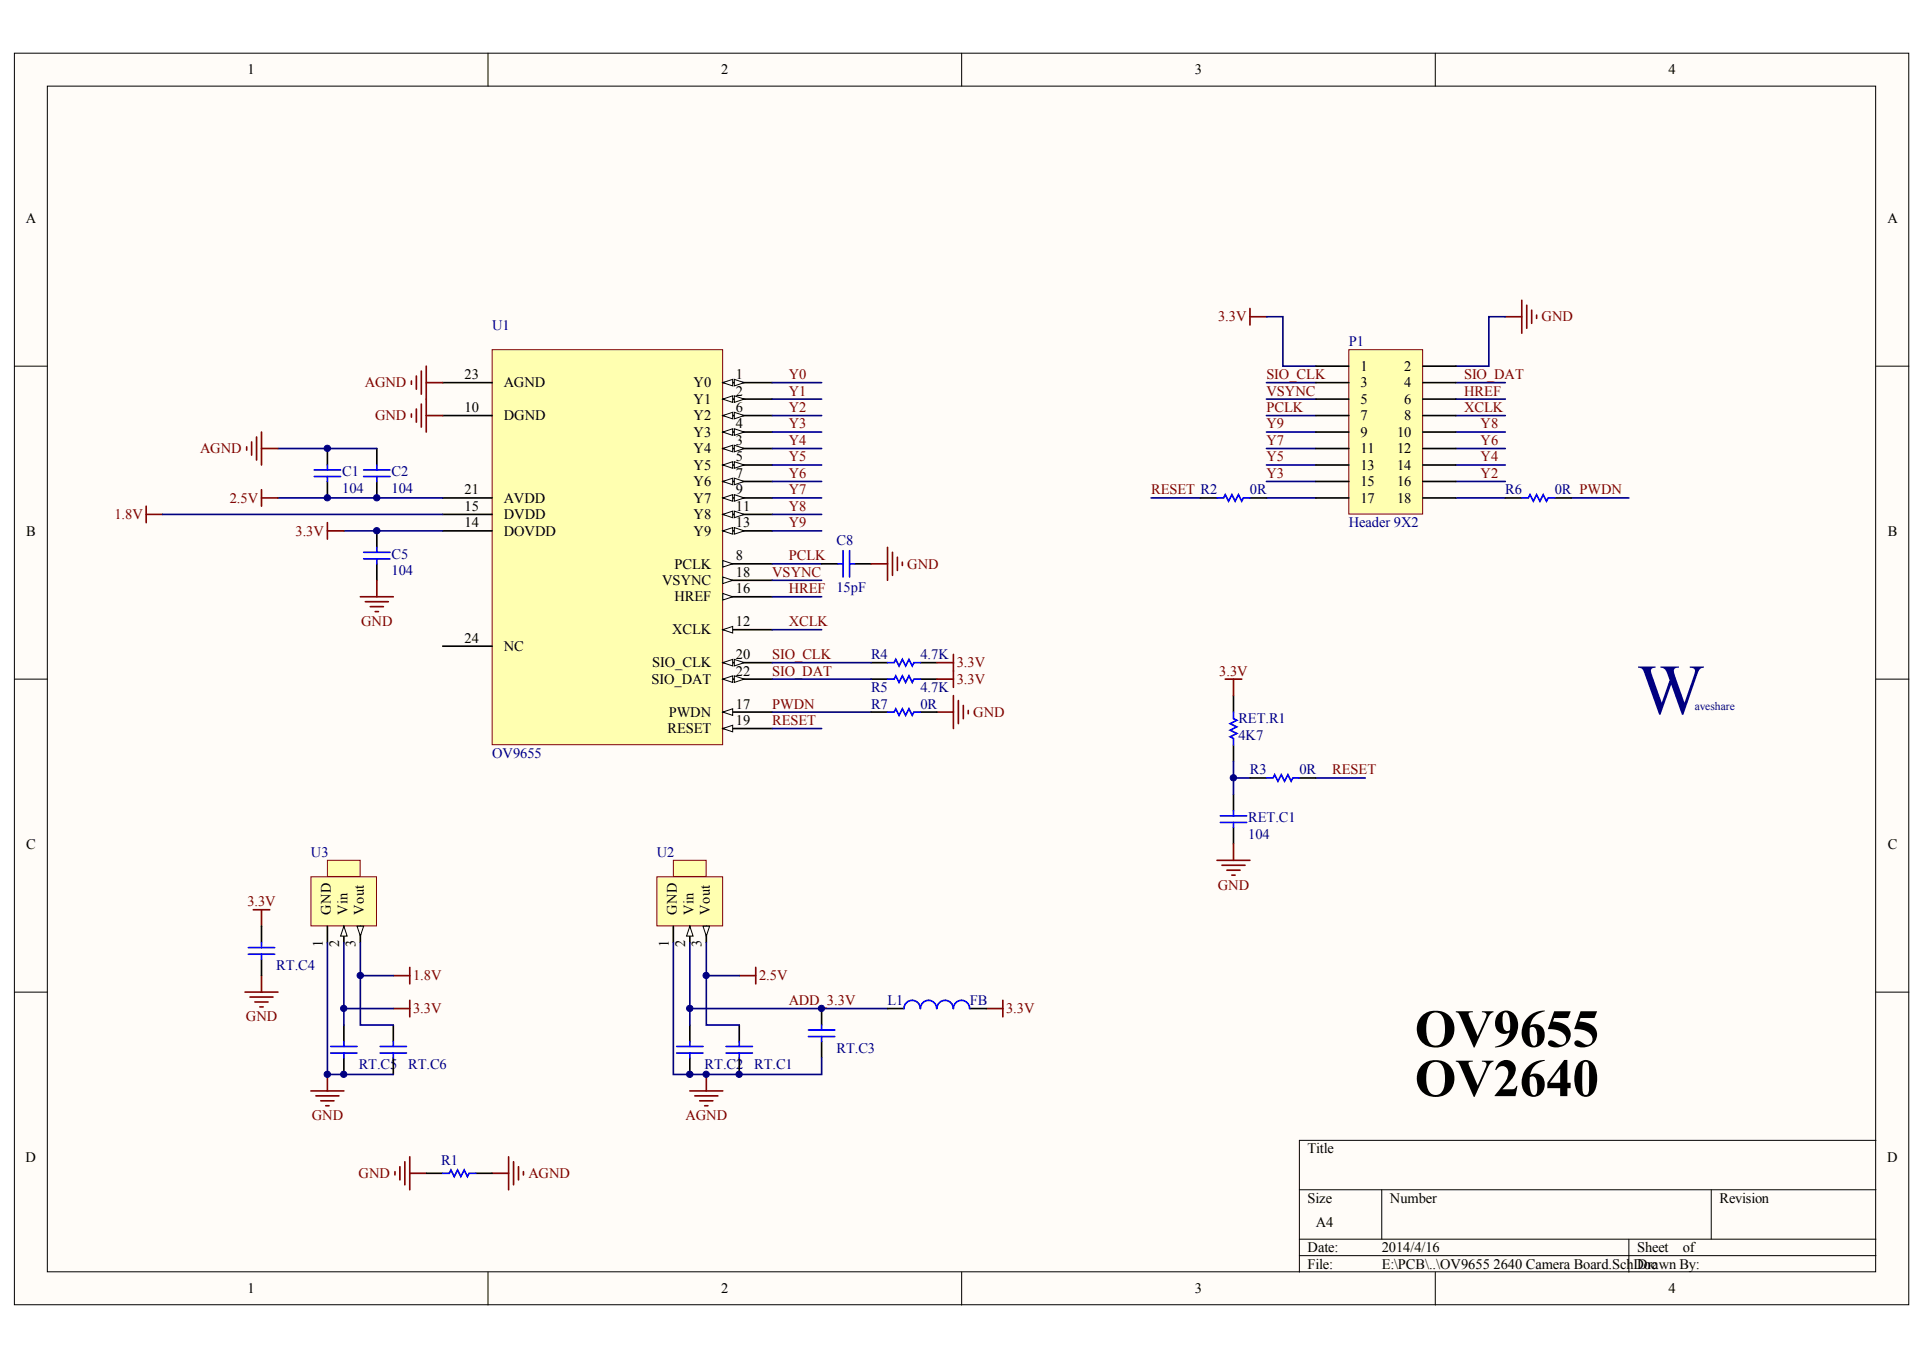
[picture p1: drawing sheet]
<svg xmlns="http://www.w3.org/2000/svg" width="272mm" height="192mm" viewBox="0 0 272 192" stroke-linecap="round" stroke-linejoin="round" font-family="sans-serif">
<g fill="#fffcf8" stroke="#000" stroke-width=".14">
<path d="M2 7.5h267.3v176.6h-267.3z"/>
<path d="M6.7 12.2h257.9v167.3h-257.9z"/>
</g>
<g fill="none" stroke="#000" stroke-width=".14">
<path d="M68.8 7.5v4.7M135.7 7.5v4.7M202.5 7.5v4.7M2 51.7h4.7M264.7 51.7h4.6M2 95.8h4.7M264.7 95.8h4.6M2 140h4.7M264.7 140h4.6M68.8 179.5v4.7M135.7 179.5v4.7M183.3 167.9h81.4"/>
<path d="M183.3 174.9h81.4M183.3 177.2h81.4M194.9 167.9v7M202.5 179.5v4.7M229.8 174.9v4.6M241.4 167.9v7M264.7 160.9h-81.4v18.6"/>
</g>
<path d="M69.4 49.3h32.5v55.8h-32.5z" fill="#ffffb0" stroke="#800000" stroke-width=".14"/>
<path d="M102 54h6.9" fill="none" stroke="#000" stroke-width=".23"/>
<g fill="#fffcf8" stroke="#000" stroke-width=".14">
<path d="M102 54l1.4-.5v1z"/>
<path d="M103.6 53.5l1.4 .5-1.4 .5z"/>
</g>
<path d="M102 56.3h6.9" fill="none" stroke="#000" stroke-width=".23"/>
<g fill="#fffcf8" stroke="#000" stroke-width=".14">
<path d="M102 56.3l1.4-.4v.9z"/>
<path d="M103.6 55.9l1.4 .4-1.4 .5z"/>
</g>
<path d="M102 63.3h6.9" fill="none" stroke="#000" stroke-width=".23"/>
<g fill="#fffcf8" stroke="#000" stroke-width=".14">
<path d="M102 63.3l1.4-.5v1z"/>
<path d="M103.6 62.8l1.4 .5-1.4 .5z"/>
</g>
<path d="M102 61h6.9" fill="none" stroke="#000" stroke-width=".23"/>
<g fill="#fffcf8" stroke="#000" stroke-width=".14">
<path d="M102 61l1.4-.5v.9z"/>
<path d="M103.6 60.5l1.4 .5-1.4 .4z"/>
</g>
<path d="M102 65.6h6.9" fill="none" stroke="#000" stroke-width=".23"/>
<g fill="#fffcf8" stroke="#000" stroke-width=".14">
<path d="M102 65.6l1.4-.4v.9z"/>
<path d="M103.6 65.2l1.4 .4-1.4 .5z"/>
</g>
<path d="M102 58.6h6.9" fill="none" stroke="#000" stroke-width=".23"/>
<g fill="#fffcf8" stroke="#000" stroke-width=".14">
<path d="M102 58.6l1.4-.4v.9z"/>
<path d="M103.6 58.2l1.4 .4-1.4 .5z"/>
</g>
<path d="M102 67.9h6.9" fill="none" stroke="#000" stroke-width=".23"/>
<g fill="#fffcf8" stroke="#000" stroke-width=".14">
<path d="M102 67.9l1.4-.4v.9z"/>
<path d="M103.6 67.5l1.4 .4-1.4 .5z"/>
</g>
<path d="M102 79.6h6.9" fill="none" stroke="#000" stroke-width=".23"/>
<path d="M102 79.1l1.4 .5-1.4 .4z" fill="#fffcf8" stroke="#000" stroke-width=".14"/>
<path d="M102 70.3h6.9" fill="none" stroke="#000" stroke-width=".23"/>
<g fill="#fffcf8" stroke="#000" stroke-width=".14">
<path d="M102 70.3l1.4-.5v.9z"/>
<path d="M103.6 69.8l1.4 .5-1.4 .4z"/>
</g>
<path d="M62.5 58.6h6.9M102 72.6h6.9" fill="none" stroke="#000" stroke-width=".23"/>
<g fill="#fffcf8" stroke="#000" stroke-width=".14">
<path d="M102 72.6l1.4-.5v1z"/>
<path d="M103.6 72.1l1.4 .5-1.4 .5z"/>
</g>
<path d="M102 88.9h6.9" fill="none" stroke="#000" stroke-width=".23"/>
<path d="M102 88.9l1.4-.5v.9z" fill="#fffcf8" stroke="#000" stroke-width=".14"/>
<path d="M102 74.9h6.9" fill="none" stroke="#000" stroke-width=".23"/>
<g fill="#fffcf8" stroke="#000" stroke-width=".14">
<path d="M102 74.9l1.4-.5v1z"/>
<path d="M103.6 74.4l1.4 .5-1.4 .5z"/>
</g>
<path d="M62.5 74.9h6.9M62.5 72.6h6.9M102 84.2h6.9" fill="none" stroke="#000" stroke-width=".23"/>
<path d="M102 83.7l1.4 .5-1.4 .5z" fill="#fffcf8" stroke="#000" stroke-width=".14"/>
<path d="M102 100.5h6.9" fill="none" stroke="#000" stroke-width=".23"/>
<path d="M102 100.5l1.4-.5v.9z" fill="#fffcf8" stroke="#000" stroke-width=".14"/>
<path d="M102 81.9h6.9" fill="none" stroke="#000" stroke-width=".23"/>
<path d="M102 81.4l1.4 .5-1.4 .5z" fill="#fffcf8" stroke="#000" stroke-width=".14"/>
<path d="M102 102.8h6.9" fill="none" stroke="#000" stroke-width=".23"/>
<path d="M102 102.8l1.4-.5v1z" fill="#fffcf8" stroke="#000" stroke-width=".14"/>
<path d="M102 93.5h6.9" fill="none" stroke="#000" stroke-width=".23"/>
<g fill="#fffcf8" stroke="#000" stroke-width=".14">
<path d="M102 93.5l1.4-.5v1z"/>
<path d="M103.6 93l1.4 .5-1.4 .5z"/>
</g>
<path d="M62.5 70.3h6.9M102 95.8h6.9" fill="none" stroke="#000" stroke-width=".23"/>
<g fill="#fffcf8" stroke="#000" stroke-width=".14">
<path d="M102 95.8l1.4-.4v.9z"/>
<path d="M103.6 95.4l1.4 .4-1.4 .5z"/>
</g>
<g fill="none" stroke="#000" stroke-width=".23">
<path d="M62.5 54h6.9M46.2 63.3v2.3M46.2 67.9v2.4M53.2 63.3v2.3M53.2 67.9v2.4M53.2 74.9v2.3M53.2 79.6v2.3M62.5 91.2h6.9M122.9 93.5h2.3M122.9 95.8h2.3M129.9 93.5h2.3M129.9 95.8h2.3"/>
<path d="M174 98.2v2.3M174 105.1v2.4M174 112.1v2.3M174 116.8v2.3M97.3 144.6v2.4M97.3 149.3v2.3M104.3 144.6v2.4M104.3 149.3v2.3M115.9 142.3v2.3M115.9 147v2.3"/>
</g>
<g fill="none" stroke="#000080" stroke-width=".23">
<path d="M108.9 54h7M108.9 56.3h7M108.9 58.6h7M178.7 44.7h2.3v7h4.6M178.7 54h6.9M178.7 56.3h6.9M178.7 58.6h6.9M205.4 54h7M205.4 56.3h7M205.4 58.6h7M212.4 44.7h-2.4v7h-4.6M22.9 72.6h39.6"/>
<path d="M39.2 63.3h14M39.2 70.3h23.3M48.5 74.9h14M108.9 61h7M108.9 63.3h7M108.9 65.6h7M108.9 67.9h7M108.9 70.3h7M108.9 72.6h7M108.9 74.9h7M108.9 79.6h7M162.4 70.3h7"/>
<path d="M178.7 61h6.9M178.7 63.3h6.9M178.7 65.6h6.9M178.7 67.9h6.9M178.7 70.3h6.9M205.4 61h7M205.4 63.3h7M205.4 65.6h7M205.4 67.9h7M205.4 70.3h7M221.7 70.3h8.1M108.9 81.9h7"/>
<path d="M108.9 84.2h7M108.9 88.9h7M108.9 93.5h14M108.9 95.8h14M108.9 102.8h7M108.9 100.5h14M174 107.5v4.6M174 109.8h2.3M185.6 109.8h7"/>
</g>
<g fill="none" stroke="#800000" stroke-width=".23">
<path d="M58 58.4v.5M58.7 57.7v1.9M59.4 57v3.3M60.1 56.3v4.7M60.1 58.6h2.4M176.3 44.7h2.4M176.3 43.5v2.4M212.4 44.7h2.3M214.7 42.4v4.6M215.4 43.1v3.2M216.1 43.8v1.8M216.8 44.5v.4"/>
<path d="M20.6 71.4v2.4M20.6 72.6h2.3M36.9 69.1v2.3M36.9 70.3h2.3M46.2 73.8v2.3M46.2 74.9h2.3M50.8 84.2h4.7M51.5 84.9h3.3M52.2 85.6h1.9M52.9 86.3h.5M53.2 81.9v2.3M132.2 95.8h2.3"/>
<path d="M132.2 93.5h2.3M134.5 92.3v4.7M134.5 98.2v4.6M135.2 98.9v3.2M135.9 99.6v1.8M172.9 95.8h2.3M174 95.8v2.4M132.2 100.5h2.3M136.6 100.2v.5M174 119.1v2.3M55.5 137.7h2.3M57.8 136.5v2.3"/>
<path d="M104.3 137.7h2.3M106.6 136.5v2.3M171.7 121.4h4.6M172.4 122.1h3.2M173.1 122.8h1.8M173.8 123.5h.4M139.2 142.3h2.3M141.5 141.2v2.3"/>
</g>
<g fill="none" stroke="#00f" stroke-width=".23">
<path d="M44.3 66.3h3.7M44.3 67.2h3.7M46.2 65.6v.7M46.2 67.2v.7M51.3 66.3h3.7M51.3 67.2h3.7M51.3 77.9h3.7M51.3 78.9h3.7M53.2 65.6v.7M53.2 67.2v.7M53.2 77.2v.7M53.2 78.9v.7"/>
<path d="M125.2 93.5h.9l.3-.5 .4 1 .5-1 .5 1 .4-1 .5 1 .2-.5h1M125.2 95.8h.9l.3-.4 .4 .9 .5-.9 .5 .9 .4-.9 .5 .9 .2-.5h1M172.2 115.1h3.7M172.2 116.1h3.7M174 100.5v.9l.5 .2-1 .5 1 .5-1 .4 1 .5-1 .5 .5 .2v.9M174 114.4v.7M174 116.1v.7M95.5 148.6h3.7M95.5 147.7h3.7M97.3 147v.7M97.3 148.6v.7M102.4 148.6h3.7"/>
<path d="M102.4 147.7h3.7M104.3 147v.7M104.3 148.6v.7M114.1 146.3h3.7M114.1 145.3h3.7M115.9 144.6v.7M115.9 146.3v.7"/>
</g>
<path d="M92.7 123.7h9.2v7h-9.2z" fill="#ffffb0" stroke="#800000" stroke-width=".14"/>
<path d="M95 130.7v2.3M99.6 130.7v2.3" fill="none" stroke="#000" stroke-width=".23"/>
<path d="M99.2 130.7h.9l-.5 1.4z" fill="#fffcf8" stroke="#000" stroke-width=".14"/>
<path d="M97.3 130.7v2.3" fill="none" stroke="#000" stroke-width=".23"/>
<path d="M97.3 130.7l.5 1.4h-.9z" fill="#fffcf8" stroke="#000" stroke-width=".14"/>
<path d="M95 121.4h4.6v2.3h-4.6z" fill="#ffffb0" stroke="#800000" stroke-width=".14"/>
<path d="M97.3 133v9.3h27.9M99.6 133v4.7h4.7M99.6 137.7v6.9h4.7M97.3 142.3v2.3" fill="none" stroke="#000080" stroke-width=".23"/>
<path d="M36.9 130.7v2.3M36.9 135.3v2.4M48.5 144.6v2.4M48.5 149.3v2.3M55.5 144.6v2.4M55.5 149.3v2.3" fill="none" stroke="#000" stroke-width=".23"/>
<path d="M35 134.7h3.8M35 133.7h3.8M36.9 133v.7M36.9 134.7v.6M46.7 148.6h3.7M46.7 147.7h3.7M48.5 147v.7M48.5 148.6v.7M53.6 148.6h3.7M53.6 147.7h3.7M55.5 147v.7M55.5 148.6v.7" fill="none" stroke="#00f" stroke-width=".23"/>
<g fill="none" stroke="#800000" stroke-width=".23">
<path d="M34.6 140h4.6M35.7 128.4h2.4M36.9 128.4v2.3M36.9 137.7v2.3M35.3 140.7h3.2M36 141.4h1.8M36.7 142.1h.4M43.9 153.9h4.6M44.6 154.6h3.2M45.3 155.3h1.8M46 156h.4M46.2 151.6v2.3"/>
<path d="M55.5 142.3h2.3M57.8 141.2v2.3"/>
</g>
<path d="M43.9 123.7h9.2v7h-9.2z" fill="#ffffb0" stroke="#800000" stroke-width=".14"/>
<path d="M46.2 130.7v2.3M50.8 130.7v2.3" fill="none" stroke="#000" stroke-width=".23"/>
<path d="M50.4 130.7h.9l-.5 1.4z" fill="#fffcf8" stroke="#000" stroke-width=".14"/>
<path d="M48.5 130.7v2.3" fill="none" stroke="#000" stroke-width=".23"/>
<path d="M48.5 130.7l.5 1.4h-1z" fill="#fffcf8" stroke="#000" stroke-width=".14"/>
<path d="M46.2 121.4h4.6v2.3h-4.6z" fill="#ffffb0" stroke="#800000" stroke-width=".14"/>
<path d="M46.2 133v18.6h9.3M48.5 133v9.3h7M50.8 133v4.7h4.7M50.8 137.7v6.9h4.7M95 133v18.6h20.9v-2.3M48.5 142.3v2.3" fill="none" stroke="#000080" stroke-width=".23"/>
<path d="M115.9 79.6h2.3M120.6 79.6h2.3M125.2 142.3h2.3M136.8 142.3h2.4M60.1 165.6h2.4M67.1 165.6h2.3" fill="none" stroke="#000" stroke-width=".23"/>
<path d="M118.2 79.6h.7M118.9 77.7v3.7M119.9 77.7v3.7M119.9 79.6h.7M129.8 142.3a1.15 1.15 0 0 0-1.1-1.1 1.15 1.15 0 0 0-1.2 1.1M132.1 142.3a1.14 1.14 0 0 0-1.1-1.1 1.14 1.14 0 0 0-1.1 1.1M134.5 142.3a1.15 1.15 0 0 0-1.2-1.1 1.15 1.15 0 0 0-1.1 1.1M136.8 142.3a1.14 1.14 0 0 0-1.2-1.1 1.14 1.14 0 0 0-1.1 1.1M62.5 165.6h.9l.2-.5 .5 .9 .4-.9 .5 .9 .5-.9 .4 .9 .3-.4h.9" fill="none" stroke="#00f" stroke-width=".23"/>
<g fill="none" stroke="#800000" stroke-width=".23">
<path d="M58 53.8v.4M58.7 53.1v1.8M59.4 52.4v3.2M60.1 51.7v4.6M60.1 54h2.4M34.8 63.1v.4M35.5 62.4v1.8M36.2 61.7v3.2M36.9 61v4.6M36.9 63.3h2.3M122.9 79.6h2.3M125.2 77.2v4.7"/>
<path d="M125.9 77.9v3.3M126.6 78.6v1.9M127.3 79.3v.5M97.3 153.9h4.7M98 154.6h3.3M98.7 155.3h1.9M99.4 156h.5M99.6 151.6v2.3M55.7 165.3v.5M56.4 164.6v1.9M57.1 163.9v3.3M57.8 165.6h2.3"/>
<path d="M57.8 163.2v4.7M69.4 165.6h2.4M71.8 163.2v4.7M72.4 163.9v3.3M73.1 164.6v1.9M73.8 165.3v.5"/>
</g>
<path d="M190.3 49.3h10.4v23.2h-10.4z" fill="#ffffb0" stroke="#800000" stroke-width=".14"/>
<g fill="none" stroke="#000" stroke-width=".23">
<path d="M185.6 51.7h4.7M185.6 54h4.7M185.6 56.3h4.7M185.6 58.6h4.7M200.7 51.7h4.7M200.7 54h4.7M200.7 56.3h4.7M200.7 58.6h4.7M169.4 70.3h2.3M176.3 70.3h2.4M185.6 61h4.7M185.6 63.3h4.7"/>
<path d="M185.6 65.6h4.7M185.6 67.9h4.7M185.6 70.3h4.7M200.7 61h4.7M200.7 63.3h4.7M200.7 65.6h4.7M200.7 67.9h4.7M200.7 70.3h4.7M212.4 70.3h2.3M219.3 70.3h2.4M122.9 100.5h2.3M129.9 100.5h2.3"/>
<path d="M176.3 109.8h2.4M183.3 109.8h2.3"/>
</g>
<path d="M171.7 70.3h.9l.3-.5 .4 .9 .5-.9 .4 .9 .5-.9 .5 .9 .2-.4h.9M214.7 70.3h.9l.2-.5 .5 .9 .5-.9 .4 .9 .5-.9 .5 .9 .2-.4h.9M125.2 100.5h.9l.3-.5 .4 .9 .5-.9 .5 .9 .4-.9 .5 .9 .2-.4h1M178.7 109.8h.9l.2-.5 .5 .9 .5-.9 .4 .9 .5-.9 .4 .9 .3-.4h.9" fill="none" stroke="#00f" stroke-width=".23"/>
<g fill="#000080" stroke="#000080" stroke-width=".14">
<circle cx="46.2" cy="151.6" r=".45"/>
<circle cx="46.2" cy="70.2" r=".45"/>
<circle cx="46.2" cy="63.3" r=".45"/>
<circle cx="48.5" cy="151.6" r=".44"/>
<circle cx="48.5" cy="142.3" r=".44"/>
<circle cx="50.8" cy="137.6" r=".45"/>
<circle cx="53.2" cy="74.9" r=".45"/>
<circle cx="53.2" cy="70.2" r=".45"/>
<circle cx="97.3" cy="151.6" r=".45"/>
<circle cx="97.3" cy="142.3" r=".45"/>
<circle cx="99.6" cy="151.6" r=".44"/>
<circle cx="99.6" cy="137.6" r=".44"/>
<circle cx="104.3" cy="151.6" r=".44"/>
<circle cx="115.9" cy="142.3" r=".44"/>
<circle cx="174" cy="109.8" r=".45"/>
</g>
<text font-size="10.1" fill="#000080" x="231" y="100.7">W</text>
<g font-size="7.6">
<text x="199.6" y="147.7">OV9655</text>
<text x="199.6" y="154.7">OV2640</text>
</g>
<g font-size="2">
<text x="34.9" y="10.5">1</text>
<text x="101.8" y="10.5">2</text>
<text x="168.6" y="10.5">3</text>
<text x="235.4" y="10.5">4</text>
<text x="3.6" y="31.4">A</text>
<text x="266.3" y="31.4">A</text>
<text x="65.5" y="53.5">23</text>
<text x="103.8" y="53.5">1</text>
<text x="191.9" y="52.3">1</text>
<text x="198.1" y="52.3">2</text>
<text x="65.5" y="58.1">10</text>
<text x="71.1" y="59.3">DGND</text>
<text x="71.1" y="54.7">AGND</text>
<text x="97.9" y="54.7">Y0</text>
<text x="97.9" y="57">Y1</text>
<text x="97.9" y="59.3">Y2</text>
<text x="103.8" y="55.8">2</text>
<text x="103.8" y="58.1">6</text>
<text x="191.9" y="54.7">3</text>
<text x="191.9" y="57">5</text>
<text x="191.9" y="59.3">7</text>
<text x="198.1" y="54.7">4</text>
<text x="198.1" y="57">6</text>
<text x="198.1" y="59.3">8</text>
<text x="97.9" y="64">Y4</text>
<text x="97.9" y="61.6">Y3</text>
<text x="103.8" y="62.8">3</text>
<text x="103.8" y="60.5">4</text>
<text x="103.8" y="65.1">5</text>
<text x="191.9" y="61.6">9</text>
<text x="191.9" y="64">11</text>
<text x="197.1" y="61.6">10</text>
<text x="197.1" y="64">12</text>
<text x="65.5" y="69.8">21</text>
<text x="71.1" y="70.9">AVDD</text>
<text x="97.9" y="66.3">Y5</text>
<text x="97.9" y="68.6">Y6</text>
<text x="97.9" y="70.9">Y7</text>
<text x="103.8" y="67.4">7</text>
<text x="103.8" y="69.8">9</text>
<text x="191.9" y="66.3">13</text>
<text x="191.9" y="68.6">15</text>
<text x="191.9" y="70.9">17</text>
<text x="197.1" y="66.3">14</text>
<text x="197.1" y="68.6">16</text>
<text x="197.1" y="70.9">18</text>
<text x="3.7" y="75.6">B</text>
<text x="65.5" y="74.4">14</text>
<text x="65.5" y="72.1">15</text>
<text x="71.1" y="75.6">DOVDD</text>
<text x="71.1" y="73.2">DVDD</text>
<text x="97.9" y="73.2">Y8</text>
<text x="97.9" y="75.6">Y9</text>
<text x="103.8" y="72.1">11</text>
<text x="103.8" y="74.4">13</text>
<text x="266.3" y="75.6">B</text>
<text x="93.4" y="82.5">VSYNC</text>
<text x="95.1" y="80.2">PCLK</text>
<text x="103.8" y="79.1">8</text>
<text x="103.8" y="83.7">16</text>
<text x="103.8" y="81.4">18</text>
<text x="94.8" y="89.5">XCLK</text>
<text x="95.1" y="84.9">HREF</text>
<text x="103.8" y="88.4">12</text>
<text x="65.5" y="90.7">24</text>
<text x="71.1" y="91.8">NC</text>
<text x="92" y="94.2">SIO_CLK</text>
<text x="103.8" y="93">20</text>
<text x="103.8" y="95.3">22</text>
<text x="91.9" y="96.5">SIO_DAT</text>
<text x="94.3" y="101.1">PWDN</text>
<text x="103.8" y="100">17</text>
<text x="94.2" y="103.5">RESET</text>
<text x="103.8" y="102.3">19</text>
<text x="3.7" y="119.7">C</text>
<text x="266.3" y="119.7">C</text>
<text x="46.7" y="129.1" transform="rotate(-90 46.7 129.1)">GND</text>
<text x="49" y="129.1" transform="rotate(-90 49 129.1)">Vin</text>
<text x="51.3" y="129.1" transform="rotate(-90 51.3 129.1)">Vout</text>
<text x="95.5" y="129.1" transform="rotate(-90 95.5 129.1)">GND</text>
<text x="97.8" y="129.1" transform="rotate(-90 97.8 129.1)">Vin</text>
<text x="100.1" y="129.1" transform="rotate(-90 100.1 129.1)">Vout</text>
<text x="45.5" y="133.6" transform="rotate(-90 45.5 133.6)">1</text>
<text x="47.8" y="133.6" transform="rotate(-90 47.8 133.6)">2</text>
<text x="50.2" y="133.6" transform="rotate(-90 50.2 133.6)">3</text>
<text x="94.3" y="133.6" transform="rotate(-90 94.3 133.6)">1</text>
<text x="96.7" y="133.6" transform="rotate(-90 96.7 133.6)">2</text>
<text x="99" y="133.6" transform="rotate(-90 99 133.6)">3</text>
<text x="3.6" y="163.9">D</text>
<text x="184.5" y="162.7">Title</text>
<text x="266.2" y="163.9">D</text>
<text x="184.5" y="169.7">Size</text>
<text x="185.6" y="173.2">A4</text>
<text x="196.1" y="169.7">Number</text>
<text x="242.6" y="169.7">Revision</text>
<text x="184.5" y="176.7">Date:</text>
<text x="184.5" y="179">File:</text>
<text x="194.9" y="176.7">2014/4/16</text>
<text x="194.9" y="179">E:\PCB\..\OV9655 2640 Camera Board.SchDoc</text>
<text x="231" y="176.7">Sheet</text>
<text x="231" y="179">Drawn By:</text>
<text x="237.4" y="176.7">of</text>
<text x="34.9" y="182.5">1</text>
<text x="101.8" y="182.5">2</text>
<text x="168.6" y="182.5">3</text>
<text x="235.4" y="182.5">4</text>
</g>
<g font-size="2" fill="#000080">
<text x="69.4" y="46.5">U1</text>
<text x="190.3" y="48.8">P1</text>
<text x="48.3" y="67.2">C1</text>
<text x="48.3" y="69.5">104</text>
<text x="55.3" y="67.2">C2</text>
<text x="55.3" y="69.5">104</text>
<text x="176.3" y="69.8">0R</text>
<text x="212.4" y="69.8">R6</text>
<text x="219.3" y="69.8">0R PWDN</text>
<text x="118" y="77">C8</text>
<text x="190.3" y="74.4">Header 9X2</text>
<text x="55.3" y="78.8">C5</text>
<text x="55.3" y="81.2">104</text>
<text x="118" y="83.5">15pF</text>
<text x="122.9" y="93">R4</text>
<text x="129.9" y="93">4.7K</text>
<text x="122.9" y="97.7">R5</text>
<text x="122.9" y="100">R7</text>
<text x="129.9" y="97.7">4.7K</text>
<text x="129.9" y="100">0R</text>
<text x="69.4" y="107">OV9655</text>
<text x="174.7" y="102.1">RET.R1</text>
<text x="174.7" y="104.4">4K7</text>
<text x="176.3" y="109.3">R3</text>
<text x="183.3" y="109.3">0R</text>
<text x="176.1" y="116">RET.C1</text>
<text x="176.1" y="118.3">104</text>
<text x="43.9" y="120.9">U3</text>
<text x="92.7" y="120.9">U2</text>
<text x="39" y="136.9">RT.C4</text>
<text x="125.2" y="141.8">L1</text>
<text x="136.8" y="141.8">FB</text>
<text x="118" y="148.6">RT.C3</text>
<text x="50.6" y="150.9">RT.C5</text>
<text x="57.6" y="150.9">RT.C6</text>
<text x="99.4" y="150.9">RT.C2</text>
<text x="106.4" y="150.9">RT.C1</text>
<text x="62.2" y="164.4">R1</text>
</g>
<g font-size="2" fill="#800000">
<text x="171.9" y="45.4">3.3V</text>
<text x="217.5" y="45.4">GND</text>
<text x="111.3" y="53.5">Y0</text>
<text x="178.7" y="53.5">SIO_CLK</text>
<text x="206.6" y="53.5">SIO_DAT</text>
<text x="51.5" y="54.7">AGND</text>
<text x="52.9" y="59.3">GND</text>
<text x="111.3" y="55.8">Y1</text>
<text x="111.3" y="58.1">Y2</text>
<text x="178.7" y="55.8">VSYNC</text>
<text x="178.7" y="58.1">PCLK</text>
<text x="206.6" y="55.8">HREF</text>
<text x="206.6" y="58.1">XCLK</text>
<text x="28.2" y="64">AGND</text>
<text x="111.3" y="60.5">Y3</text>
<text x="111.3" y="62.8">Y4</text>
<text x="111.3" y="65.1">Y5</text>
<text x="178.7" y="62.8">Y7</text>
<text x="178.7" y="65.1">Y5</text>
<text x="178.7" y="60.5">Y9</text>
<text x="208.9" y="62.8">Y6</text>
<text x="208.9" y="65.1">Y4</text>
<text x="208.9" y="60.5">Y8</text>
<text x="32.4" y="70.9">2.5V</text>
<text x="111.3" y="67.4">Y6</text>
<text x="111.3" y="69.8">Y7</text>
<text x="162.4" y="69.8">RESET R2</text>
<text x="178.7" y="67.4">Y3</text>
<text x="208.9" y="67.4">Y2</text>
<text x="16.1" y="73.2">1.8V</text>
<text x="41.7" y="75.6">3.3V</text>
<text x="111.3" y="72.1">Y8</text>
<text x="111.3" y="74.4">Y9</text>
<text x="108.9" y="81.4">VSYNC</text>
<text x="111.3" y="79.1">PCLK</text>
<text x="111.3" y="83.7">HREF</text>
<text x="128" y="80.2">GND</text>
<text x="51" y="88.4">GND</text>
<text x="111.3" y="88.4">XCLK</text>
<text x="108.9" y="93">SIO_CLK</text>
<text x="108.9" y="95.3">SIO_DAT</text>
<text x="135" y="94.2">3.3V</text>
<text x="172" y="95.3">3.3V</text>
<text x="108.9" y="100">PWDN</text>
<text x="135" y="96.5">3.3V</text>
<text x="137.3" y="101.1">GND</text>
<text x="108.9" y="102.3">RESET</text>
<text x="188" y="109.3">RESET</text>
<text x="171.8" y="125.5">GND</text>
<text x="34.9" y="127.9">3.3V</text>
<text x="58.3" y="138.3">1.8V</text>
<text x="58.3" y="143">3.3V</text>
<text x="107.1" y="138.3">2.5V</text>
<text x="111.3" y="141.8">ADD_3.3V</text>
<text x="141.9" y="143">3.3V</text>
<text x="34.7" y="144.1">GND</text>
<text x="44" y="158.1">GND</text>
<text x="96.7" y="158.1">AGND</text>
<text x="50.6" y="166.2">GND</text>
<text x="74.5" y="166.2">AGND</text>
</g>
<text font-size="1.6" fill="#000080" x="239.1" y="100.1">aveshare</text>
</svg>
